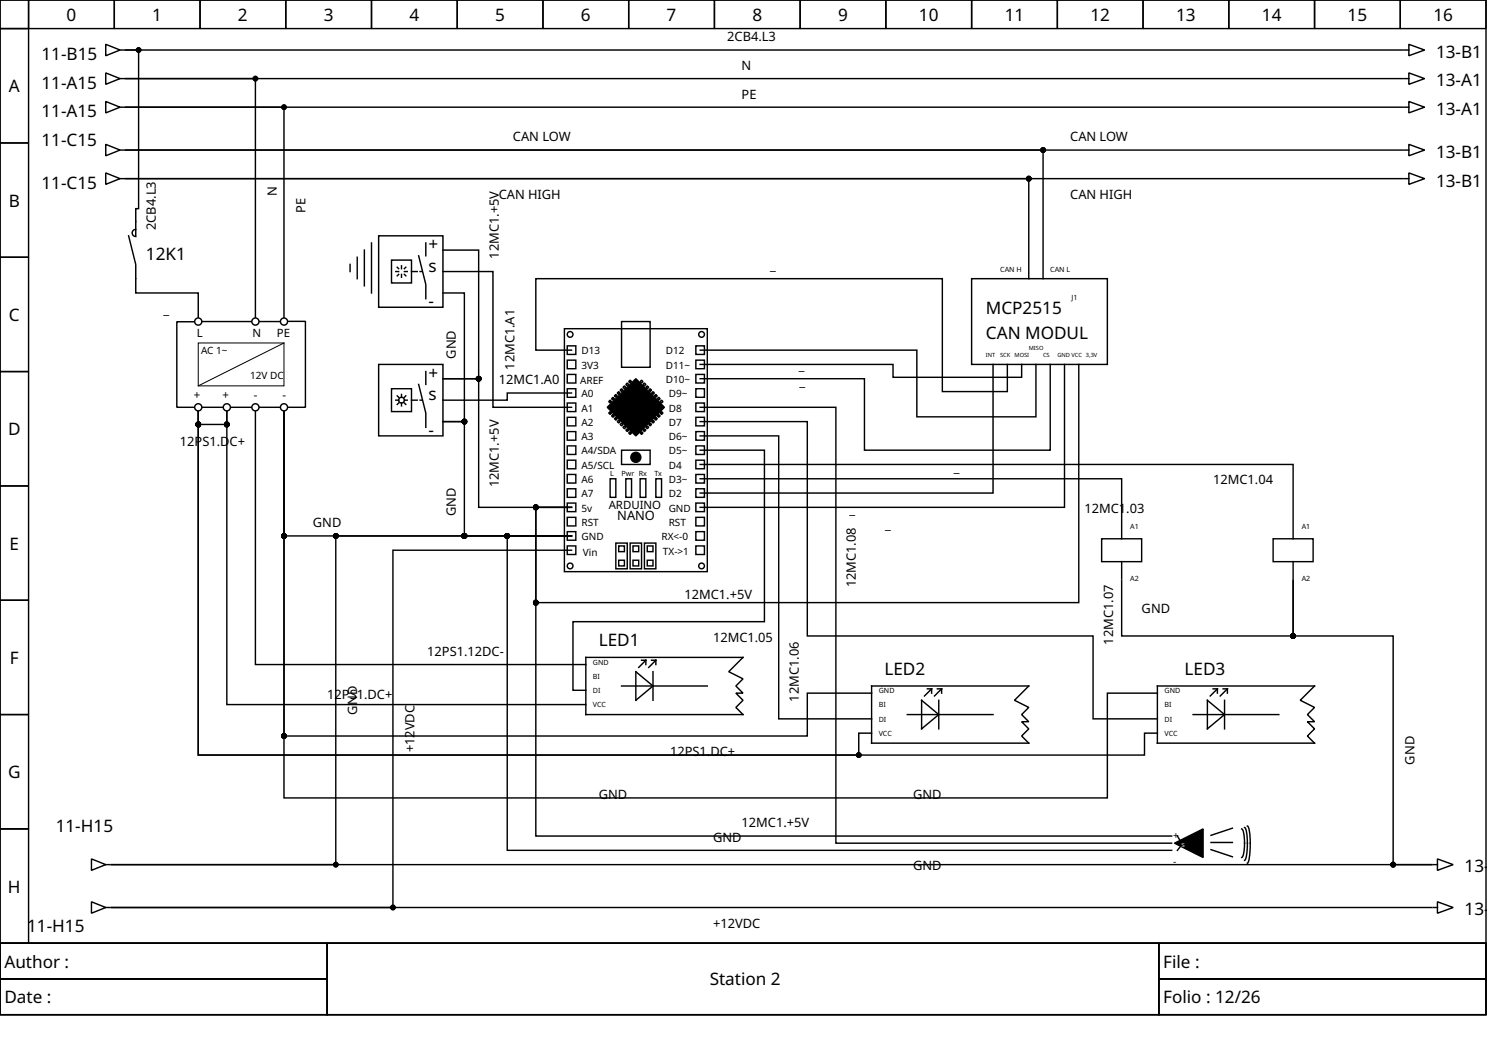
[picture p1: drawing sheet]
<svg xmlns="http://www.w3.org/2000/svg" width="297mm" height="210mm" viewBox="0 0 297 210" stroke-linecap="round" stroke-linejoin="round" font-family="sans-serif">
<g fill="none" stroke="#000" stroke-width=".29">
<path d="M0 0h296.8v188.4h-296.8zM0 0h5.7v5.7h-5.7zM5.7 0h17.1v5.7h-17.1zM22.8 0h17.2v5.7h-17.2zM40 0h17.1v5.7h-17.1zM57.1 0h17.1v5.7h-17.1zM74.2 0h17.1v5.7h-17.1zM91.3 0h17.2v5.7h-17.2zM108.5 0h17.1v5.7h-17.1zM125.6 0h17.1v5.7h-17.1zM142.7 0h17.1v5.7h-17.1zM159.8 0h17.2v5.7h-17.2z"/>
<path d="M177 0h17.1v5.7h-17.1zM194.1 0h17.1v5.7h-17.1zM211.2 0h17.1v5.7h-17.1zM228.3 0h17.2v5.7h-17.2zM245.5 0h17.1v5.7h-17.1zM262.6 0h17.1v5.7h-17.1zM279.7 0h17.1v5.7h-17.1zM0 5.7h5.7v22.8h-5.7zM21.1 8.8l2.9 1.2-2.9 1.1zM21.1 14.6l2.9 1.1-2.9 1.1zM24 10h.8M24 15.7h.8"/>
<path d="M280.3 10h-255.2h2.6v31.7h-.6v5.4M280.3 15.7h-255.2h25.9v47.7M280.6 10h.8M280.6 15.7h.8M281.4 14.6l3.2 1.1-3.2 1.1zM281.4 8.8l3.2 1.2-3.2 1.1zM0 28.5h5.7v22.9h-5.7zM21.1 34.5l2.9 1.2-2.9 1.1zM21.1 20.3l2.9 1.1-2.9 1.1zM21.1 28.8l2.9 1.2-2.9 1.1zM24 21.4h.8M24 35.7h.8"/>
<path d="M24 30h.8M280.3 30h-255.2h183.3v25.7M280.3 35.7h-255.2h180.4v20M280.3 21.4h-255.2h31.6v42M280.6 21.4h.8M280.6 35.7h.8M280.6 30h.8M281.4 20.3l3.2 1.1-3.2 1.1zM281.4 34.5l3.2 1.2-3.2 1.1zM281.4 28.8l3.2 1.2-3.2 1.1zM0 51.4h5.7v22.8h-5.7zM25.7 47.1l1.4 5.7v5.7h12.5v4.9"/>
<path d="M27.1 45.8a.71 .71 0 0 0-.7 .7 .71 .71 0 0 0 .7 .7M69.9 52.8v1.4M71.4 51.4v4.3M72.8 49.9v7.2M74.2 48.5v10M75.6 47.1h12.9v14.3h-12.9zM78.2 51.9h4v4.6h-4zM79.1 54.2h.5M79.3 53.4l.3 .3M79.6 54.8l-.3 .3M80.2 53.1v.6M80.2 54.8v.6"/>
<path d="M80.8 54.2h.5M80.8 54.8l.3 .3M81.1 53.4l-.3 .3M83.6 51.1l1.5 5.7v2.9M85.1 48.5v2.6M88.5 49.9h7.1v25.7h-7.1h7.1v25.7h18.6M88.5 58.5h4.3v25.7h-4.3h4.3v22.8h21.4M88.5 54.2h10v27.1h15.7M194.1 55.7h27.1v17.1h-27.1zM0 74.2h5.7v22.8h-5.7zM38.7 64.3h-3.4v17h3.4M40.4 64.2h9.8"/>
<path d="M51.9 64.2h4M57.6 64.2h3.4v17.1h-3.4M75.6 72.8h12.9v14.3h-12.9zM78.2 77.6h4v4.6h-4zM79.1 79.9h.5M79.3 79.1l.3 .2M80.2 78.8v.5M80.8 79.9h.5M81.1 79.1l-.3 .2M83.6 76.8l1.5 5.7v2.8M85.1 74.2v2.6M112.7 65.6h28.6v48.6h-28.6z"/>
<path d="M113.3 71.9h1.7v1.7h-1.7zM113.3 74.8h1.7v1.7h-1.7zM113.3 69.1h1.7v1.7h-1.7zM113.3 77.6h1.7v1.7h-1.7zM114.2 69.9h-7.2v-14.2h81.2v22.5h13v-5.4M114.2 78.5h-12.9v1.4h-12.8M122.2 79.6l.2-.3 .3 .3-.3 .3zM122.7 79.1l.3-.3 .3 .3-.3 .2zM123.3 78.5l.3-.3 .3 .3-.3 .3zM123.9 77.9l.3-.3 .2 .3-.2 .3zM124.2 64.2h5.7v9.2h-5.7zM124.4 77.4l.3-.3 .3 .3-.3 .2z"/>
<path d="M125 76.8l.3-.3 .3 .3-.3 .3zM125.6 76.2l.3-.3 .3 .3-.3 .3zM127.9 76.2l.3-.3 .2 .3-.2 .3zM128.4 76.8l.3-.3 .3 .3-.3 .3zM129.3 77.1l.3 .3-.3 .2-.3-.2zM129.6 77.9l.3-.3 .3 .3-.3 .3zM130.2 78.5l.2-.3 .3 .3-.3 .3zM130.7 79.1l.3-.3 .3 .3-.3 .2zM131.3 79.6l.3-.3 .3 .3-.3 .3zM139 71.9h1.7v1.7h-1.7zM139 74.8h1.7v1.7h-1.7zM139 69.1h1.7v1.7h-1.7z"/>
<path d="M139 77.6h1.7v1.7h-1.7zM139.9 72.8h38.5v2.6h25.7v-2.6M139.9 69.9h43.2v13.3h23.8v-10.4M198.4 72.8v25.7h-58.5M209.8 72.8v17.1h-37.1v-14.3h-32.8M212.6 72.8v28.5h-72.7M215.5 72.8v47.6h-108.5v-19.1h7.2M0 97h5.7v22.9h-5.7zM39.6 82.2v2.6h5.7v-2.6v58.5h71.7M39.6 82.2v68.6h189v-4.4h2.6M39.6 82.2v68.6h131.9v-4.4h2.6M40.5 81.3h4"/>
<path d="M46.2 81.3h4M51 82.2v50.5h66M51.9 81.3h4M56.7 82.2v64.8h104.6v-8.6h12.8M56.7 82.2v77.2h164.5v-21h10M56.7 82.2v24.8h57.5M79.6 80.5l-.3 .3M80.2 80.5v.6M80.8 80.5l.3 .3M113.3 97.6h1.7v1.7h-1.7zM113.3 80.5h1.7v1.7h-1.7zM113.3 94.8h1.7v1.7h-1.7z"/>
<path d="M113.3 83.3h1.7v1.8h-1.7zM113.3 89.1h1.7v1.7h-1.7zM113.3 91.9h1.7v1.7h-1.7zM113.3 86.2h1.7v1.7h-1.7zM121.6 82.5l.3-.3 .3 .3-.3 .3zM121.6 80.2l.3-.3 .3 .3-.3 .3zM121.9 95.6h1.1v3.7h-1.1zM122.2 83.1l.2-.3 .3 .3-.3 .2zM122.7 83.6l.3-.3 .3 .3-.3 .3zM123.3 84.2l.3-.3 .3 .3-.3 .3zM123.9 84.8l.3-.3 .2 .3-.2 .3zM124.2 89.9h5.7v2.9h-5.7z"/>
<path d="M124.4 85.3l.3-.2 .3 .2-.3 .3zM125 85.9l.3-.3 .3 .3-.3 .3zM125 95.6h1.2v3.7h-1.2zM125.6 86.5l.3-.3 .3 .3-.3 .3zM127.9 86.5l.3-.3 .2 .3-.2 .3zM127.9 95.6h1.1v3.7h-1.1zM128.4 85.9l.3-.3 .3 .3-.3 .3zM129.3 85.1l.3 .2-.3 .3-.3-.3zM129.6 84.8l.3-.3 .3 .3-.3 .3zM130.2 84.2l.2-.3 .3 .3-.3 .3zM130.7 83.6l.3-.3 .3 .3-.3 .3zM131 95.6h1.2v3.7h-1.2z"/>
<path d="M131.3 83.1l.3-.3 .3 .3-.3 .2zM131.9 80.2l.3-.3 .2 .3-.2 .3zM131.9 82.5l.3-.3 .2 .3-.2 .3zM139 97.6h1.7v1.7h-1.7zM139 94.8h1.7v1.7h-1.7zM139 80.5h1.7v1.7h-1.7zM139 89.1h1.7v1.7h-1.7zM139 91.9h1.7v1.7h-1.7zM139 83.3h1.7v1.8h-1.7zM139 86.2h1.7v1.7h-1.7zM139.9 81.3h27.1v87.1h67M139.9 95.6h84.2v8.3"/>
<path d="M139.9 92.8h118.4v11.1M139.9 87.1h15.7v56.5h18.5M139.9 89.9h12.8v34.3h-38.2v13.7h2.5M139.9 84.2h21.4v42.8h57v16.6h12.9M0 119.9h5.7v22.8h-5.7zM113.3 100.5h1.7v1.7h-1.7zM113.3 106.2h1.7v1.7h-1.7zM113.3 109h1.7v1.7h-1.7zM113.3 103.3h1.7v1.7h-1.7zM114.2 107h-47.1v65.7h-44.8h263.7h-7.7v-45.7h-20v-11.1v11.1h-34.2v-11.1M114.2 109.9h-35.7v71.3h-56.2h263.7M114.2 101.3h-7.2v65.7h127"/>
<path d="M114.2 107h-12.9v62.8h132.7M123 108.5h2.3v5.1h-2.3zM123.6 111.9h1.1v1.1h-1.1zM123.6 109h1.1v1.2h-1.1zM125.9 108.5h2.3v5.1h-2.3zM126.4 111.9h1.2v1.1h-1.2zM126.4 109h1.2v1.2h-1.2zM128.7 108.5h2.3v5.1h-2.3zM129.3 109h1.1v1.2h-1.1zM129.3 111.9h1.1v1.1h-1.1zM139 106.2h1.7v1.7h-1.7zM139 100.5h1.7v1.7h-1.7z"/>
<path d="M139 109h1.7v1.7h-1.7zM139 103.3h1.7v1.7h-1.7zM220.1 107.6h8v4.6h-8zM224.1 104.2v3.4M224.1 112.2v3.4M254.3 107.6h8v4.6h-8zM258.3 104.2v3.4M258.3 112.2v3.4M117 131.3h31.4l-2.8 2.8 2.8 1.5-1.4 1.4 1.4 1.4h-1.4l1.4 1.5-1.4 1.4 1.4 1.4h-31.4zM124.2 137h17.1M127 134.1l3.4 2.9-3.4 2.9zM128.2 131.9h.8"/>
<path d="M129 131.9l-1.4 1.4M129 131.9v.8M130.2 131.9h.8M130.4 134.1v5.8M131 131.9l-1.4 1.4M131 131.9v.8M174.1 137h31.4l-2.8 2.9 2.8 1.4-1.4 1.4 1.4 1.4h-1.4l1.4 1.5-1.4 1.4 1.4 1.4h-31.4zM184.1 139.9l3.4 2.8-3.4 2.9zM185.2 137.6h.9M186.1 137.6l-1.4 1.4M186.1 137.6v.8M187.2 137.6h.9"/>
<path d="M187.5 139.9v5.7M188.1 137.6l-1.4 1.4M188.1 137.6v.8M231.2 137h31.4l-2.9 2.9 2.9 1.4-1.4 1.4 1.4 1.4h-1.4l1.4 1.5-1.4 1.4 1.4 1.4h-31.4zM241.2 139.9l3.4 2.8-3.4 2.9zM242.3 137.6h.9M243.2 137.6l-1.4 1.4M243.2 137.6v.8M244.3 137.6h.9M244.6 139.9v5.7M245.2 137.6l-1.4 1.4M245.2 137.6v.8"/>
<path d="M0 142.7h5.7v22.8h-5.7zM181.2 142.7h17.2M238.3 142.7h17.2M0 165.5h5.7v22.9h-5.7zM18.3 171.5l2.8 1.2-2.8 1.1zM21.1 172.7h.9M235.2 167l.8 1.4M236.3 168.4l-1.1 1.4M241.9 168.3h4.3M241.9 169.7l4.3 1.4M246.2 165.4l-4.3 1.4M248 165.5a4.1 4.1 0 0 1 .6 2.9l-.1 1.4a1.76 1.76 0 0 1-.5 1.5"/>
<path d="M248.6 165.3a4.8 4.8 0 0 1 .6 3.1l-.1 1.7a2.34 2.34 0 0 1-.5 1.7M249.2 165a5.6 5.6 0 0 1 .5 3.4l-.1 2.5-.2 1.1-.2 .4M286.3 172.7h.8M287.1 171.5l3.2 1.2-3.2 1.1zM0 188.4h296.8v14.3h-296.8zM0 188.4h65.4v7.1h-65.4zM0 195.5h65.4v7.2h-65.4zM18.3 180.1l2.8 1.1-2.8 1.2zM21.1 181.2h.9M65.4 188.4h166.1v14.3h-166.1zM231.5 188.4h65.3v7.1h-65.3zM231.5 195.5h65.3v7.2h-65.3z"/>
<path d="M286.3 181.2h.8M287.1 180.1l3.2 1.1-3.2 1.2z"/>
<circle cx="39.6" cy="64.2" r=".71"/>
<circle cx="51" cy="64.2" r=".71"/>
<circle cx="56.7" cy="64.2" r=".71"/>
<circle cx="80.2" cy="79.9" r=".57"/>
<circle cx="113.9" cy="66.8" r=".57"/>
<circle cx="140.1" cy="66.8" r=".57"/>
<circle cx="39.6" cy="81.3" r=".71"/>
<circle cx="45.3" cy="81.3" r=".71"/>
<circle cx="51" cy="81.3" r=".71"/>
<circle cx="56.7" cy="81.3" r=".71"/>
<circle cx="113.9" cy="113" r=".57"/>
<circle cx="140.1" cy="113" r=".57"/>
</g>
<g fill="#000" stroke="#000" stroke-width=".29">
<path d="M234.6 168.4l5.7-2.9v5.8z"/>
<path d="M121.3 81.3l5.7-5.7 5.7 5.7-5.7 5.8z" fill-rule="evenodd"/>
<circle cx="27.7" cy="10" r=".43"/>
<circle cx="51" cy="15.7" r=".43"/>
<circle cx="56.7" cy="21.4" r=".43"/>
<circle cx="205.5" cy="35.7" r=".43"/>
<circle cx="208.4" cy="30" r=".43"/>
<circle cx="95.6" cy="75.6" r=".43"/>
<circle cx="39.6" cy="84.8" r=".43"/>
<circle cx="45.3" cy="84.8" r=".43"/>
<circle cx="92.8" cy="84.2" r=".43"/>
<circle cx="127" cy="91.3" r="1"/>
<circle cx="56.7" cy="107" r=".43"/>
<circle cx="67.1" cy="107" r=".43"/>
<circle cx="92.8" cy="107" r=".43"/>
<circle cx="101.3" cy="107" r=".43"/>
<circle cx="107" cy="101.3" r=".43"/>
<circle cx="107" cy="120.4" r=".43"/>
<circle cx="258.3" cy="127" r=".43"/>
<circle cx="56.7" cy="147" r=".43"/>
<circle cx="171.5" cy="150.8" r=".43"/>
<circle cx="67.1" cy="172.7" r=".43"/>
<circle cx="278.3" cy="172.7" r=".43"/>
<circle cx="78.5" cy="181.2" r=".43"/>
</g>
<path d="M82.2 54.2h2M82.2 79.9h2" fill="none" stroke="#000" stroke-width=".29" stroke-dasharray="1.1 .6"/>
<path d="M39.6 68.5h17.1v8.6h-17.1zM56.7 68.5l-17.1 8.6" fill="none" stroke="#000" stroke-width=".2"/>
<g font-size="3.4">
<text x="13.3" y="4.1">0</text>
<text x="30.4" y="4.1">1</text>
<text x="47.5" y="4.1">2</text>
<text x="64.7" y="4.1">3</text>
<text x="81.8" y="4.1">4</text>
<text x="98.9" y="4.1">5</text>
<text x="116" y="4.1">6</text>
<text x="133.2" y="4.1">7</text>
<text x="150.3" y="4.1">8</text>
<text x="167.4" y="4.1">9</text>
<text x="183.6" y="4.1">10</text>
<text x="200.7" y="4.1">11</text>
<text x="217.8" y="4.1">12</text>
<text x="234.9" y="4.1">13</text>
<text x="252.1" y="4.1">14</text>
<text x="269.2" y="4.1">15</text>
<text x="286.3" y="4.1">16</text>
<text x="8.3" y="12">11-B15</text>
<text x="286.9" y="11.6">13-B1</text>
<text x="8.3" y="17.7">11-A15</text>
<text x="286.9" y="17.3">13-A1</text>
<text x="1.8" y="18.4">A</text>
<text x="8.3" y="23.4">11-A15</text>
<text x="286.9" y="23">13-A1</text>
<text x="8.3" y="29.1">11-C15</text>
<text x="286.9" y="31.5">13-B1</text>
<text x="1.7" y="41.2">B</text>
<text x="8.3" y="37.7">11-C15</text>
<text x="286.9" y="37.2">13-B1</text>
<text x="29.2" y="51.9">12K1</text>
<text x="85.6" y="49.9">+</text>
<text x="85.6" y="54.2">s</text>
<text x="1.8" y="64.1">C</text>
<text x="85.6" y="61.4">-</text>
<text x="196.9" y="62.8">MCP2515</text>
<text x="196.9" y="67.6">CAN MODUL</text>
<text x="85.6" y="75.6">+</text>
<text x="85.6" y="79.9">s</text>
<text x="1.6" y="86.9">D</text>
<text x="85.6" y="87.1">-</text>
<text x="1.9" y="109.7">E</text>
<text x="119.6" y="129">LED1</text>
<text x="2" y="132.6">F</text>
<text x="176.7" y="134.7">LED2</text>
<text x="236.6" y="134.7">LED3</text>
<text x="1.6" y="155.4">G</text>
<text x="11.1" y="166.1">11-H15</text>
<text x="1.6" y="178.2">H</text>
<text x="292.6" y="174.3">13-</text>
<text x="292.6" y="182.8">13-</text>
<text x="5.4" y="186.1">11-H15</text>
<text x=".9" y="193.2">Author :</text>
<text x="141.8" y="196.8">Station 2</text>
<text x="232.4" y="193.2">File :</text>
<text x=".9" y="200.4">Date :</text>
<text x="232.4" y="200.4">Folio : 12/26</text>
</g>
<g font-size="2.6">
<text x="145.3" y="8.3">2CB4.L3</text>
<text x="148.1" y="14">N</text>
<text x="148.1" y="19.7">PE</text>
<text x="102.5" y="28.3">CAN LOW</text>
<text x="213.8" y="28.3">CAN LOW</text>
<text x="55.3" y="39.2" transform="rotate(-90 55.3 39.2)">N</text>
<text x="99.6" y="39.7">CAN HIGH</text>
<text x="213.8" y="39.7">CAN HIGH</text>
<text x="31.1" y="46" transform="rotate(-90 31.1 46)">2CB4.L3</text>
<text x="61" y="42.6" transform="rotate(-90 61 42.6)">PE</text>
<text x="99.6" y="51.7" transform="rotate(-90 99.6 51.7)">12MC1.+5V</text>
<text x="153.8" y="53.9">_</text>
<text x="32.6" y="62.8">_</text>
<text x="91.1" y="71.6" transform="rotate(-90 91.1 71.6)">GND</text>
<text x="99.6" y="76.8">12MC1.A0</text>
<text x="102.8" y="73.9" transform="rotate(-90 102.8 73.9)">12MC1.A1</text>
<text x="159.6" y="73.9">_</text>
<text x="159.7" y="77.1">_</text>
<text x="36" y="89.1">12PS1.D</text>
<text x="45.9" y="89.1">C+</text>
<text x="190.5" y="94.2">_</text>
<text x="99.6" y="97.3" transform="rotate(-90 99.6 97.3)">12MC1.+5V</text>
<text x="242.3" y="96.8">12MC1.04</text>
<text x="62.5" y="105.3">GND</text>
<text x="91.1" y="103" transform="rotate(-90 91.1 103)">GND</text>
<text x="123.3" y="103.9">NANO</text>
<text x="169.7" y="102.8">_</text>
<text x="176.8" y="105.6">_</text>
<text x="216.6" y="102.5">12MC1.03</text>
<text x="136.7" y="119.6">12MC1.+5V</text>
<text x="171" y="117.3" transform="rotate(-90 171 117.3)">12MC1.08</text>
<text x="228.1" y="122.4">GND</text>
<text x="85.3" y="131">12PS1.12DC-</text>
<text x="142.4" y="128.2">12MC1.05</text>
<text x="222.3" y="128.7" transform="rotate(-90 222.3 128.7)">12MC1.07</text>
<text x="65.4" y="139.6">12PS1.DC+</text>
<text x="71.4" y="142.7" transform="rotate(-90 71.4 142.7)">GND</text>
<text x="159.6" y="140.1" transform="rotate(-90 159.6 140.1)">12MC1.06</text>
<text x="82.8" y="150.3" transform="rotate(-90 82.8 150.3)">+12VDC</text>
<text x="133.9" y="151">12PS1.DC+</text>
<text x="282.6" y="152.7" transform="rotate(-90 282.6 152.7)">GND</text>
<text x="119.6" y="159.6">GND</text>
<text x="182.4" y="159.6">GND</text>
<text x="148.1" y="165.3">12MC1.+5V</text>
<text x="142.4" y="168.1">GND</text>
<text x="182.4" y="173.8">GND</text>
<text x="142.4" y="185.2">+12VDC</text>
</g>
<g font-size="2.3">
<text x="39.3" y="67.4">L</text>
<text x="50.4" y="67.4">N</text>
<text x="55.3" y="67.4">PE</text>
<text x="38.7" y="79.6">+</text>
<text x="44.5" y="79.6">+</text>
<text x="50.7" y="79.6">-</text>
<text x="56.4" y="79.6">-</text>
<text x="121.6" y="101.6">ARDUINO</text>
</g>
<g font-size="2">
<text x="40.2" y="70.8">AC 1~</text>
<text x="116.2" y="70.8">D13</text>
<text x="133" y="70.8">D12</text>
<text x="49.9" y="75.6">12V DC</text>
<text x="115.9" y="76.8">AREF</text>
<text x="116.2" y="73.6">3V3</text>
<text x="133" y="73.6">D11~</text>
<text x="133" y="76.5">D10~</text>
<text x="116.2" y="79.3">A0</text>
<text x="116.2" y="82.2">A1</text>
<text x="133.6" y="79.3">D9~</text>
<text x="133.6" y="82.2">D8</text>
<text x="116.2" y="87.9">A3</text>
<text x="116.2" y="85.1">A2</text>
<text x="133.6" y="87.9">D6~</text>
<text x="133.6" y="85.1">D7</text>
<text x="116.2" y="90.8">A4/SDA</text>
<text x="116.2" y="93.6">A5/SCL</text>
<text x="133.6" y="90.8">D5~</text>
<text x="133.6" y="93.6">D4</text>
<text x="116.2" y="96.5">A6</text>
<text x="116.2" y="99.3">A7</text>
<text x="133.6" y="96.5">D3~</text>
<text x="133.6" y="99.3">D2</text>
<text x="116.2" y="105">RST</text>
<text x="116.2" y="107.9">GND</text>
<text x="116.2" y="102.2">5v</text>
<text x="132.2" y="107.9">RX&lt;-0</text>
<text x="133.6" y="105">RST</text>
<text x="133.6" y="102.2">GND</text>
<text x="116.5" y="111">Vin</text>
<text x="132.4" y="110.7">TX-&gt;1</text>
<text x="234.3" y="167.5">+</text>
<text x="234.3" y="172.7">-</text>
</g>
<g font-size="1.4">
<text x="199.8" y="54.2">CAN H</text>
<text x="209.8" y="54.2">CAN L</text>
<text x="214.1" y="59.9">J1</text>
<text x="121.9" y="95">L</text>
<text x="124.2" y="95">Pwr Rx</text>
<text x="130.7" y="95">Tx</text>
<text x="225.8" y="105.7">A1</text>
<text x="260" y="105.7">A1</text>
<text x="225.8" y="116">A2</text>
<text x="260" y="116">A2</text>
<text x="118.5" y="135.6">BI</text>
<text x="118.5" y="132.7">GND</text>
<text x="118.5" y="138.4">DI</text>
<text x="118.5" y="141.3">VCC</text>
<text x="175.5" y="141.3">BI</text>
<text x="175.5" y="138.4">GND</text>
<text x="232.6" y="141.3">BI</text>
<text x="232.6" y="138.4">GND</text>
<text x="175.5" y="144.1">DI</text>
<text x="175.5" y="147">VCC</text>
<text x="232.6" y="144.1">DI</text>
<text x="232.6" y="147">VCC</text>
</g>
<text font-size="1.4" fill="#deddda" x="236" y="169.3">s</text>
<g font-size="1.1">
<text x="196.9" y="71.4">INT</text>
<text x="199.8" y="71.4">SCK</text>
<text x="202.7" y="71.4">MOSI</text>
<text x="205.5" y="69.9">MISO</text>
<text x="208.4" y="71.4">CS</text>
<text x="211.2" y="71.4">GND VCC 3,3V</text>
</g>
</svg>
